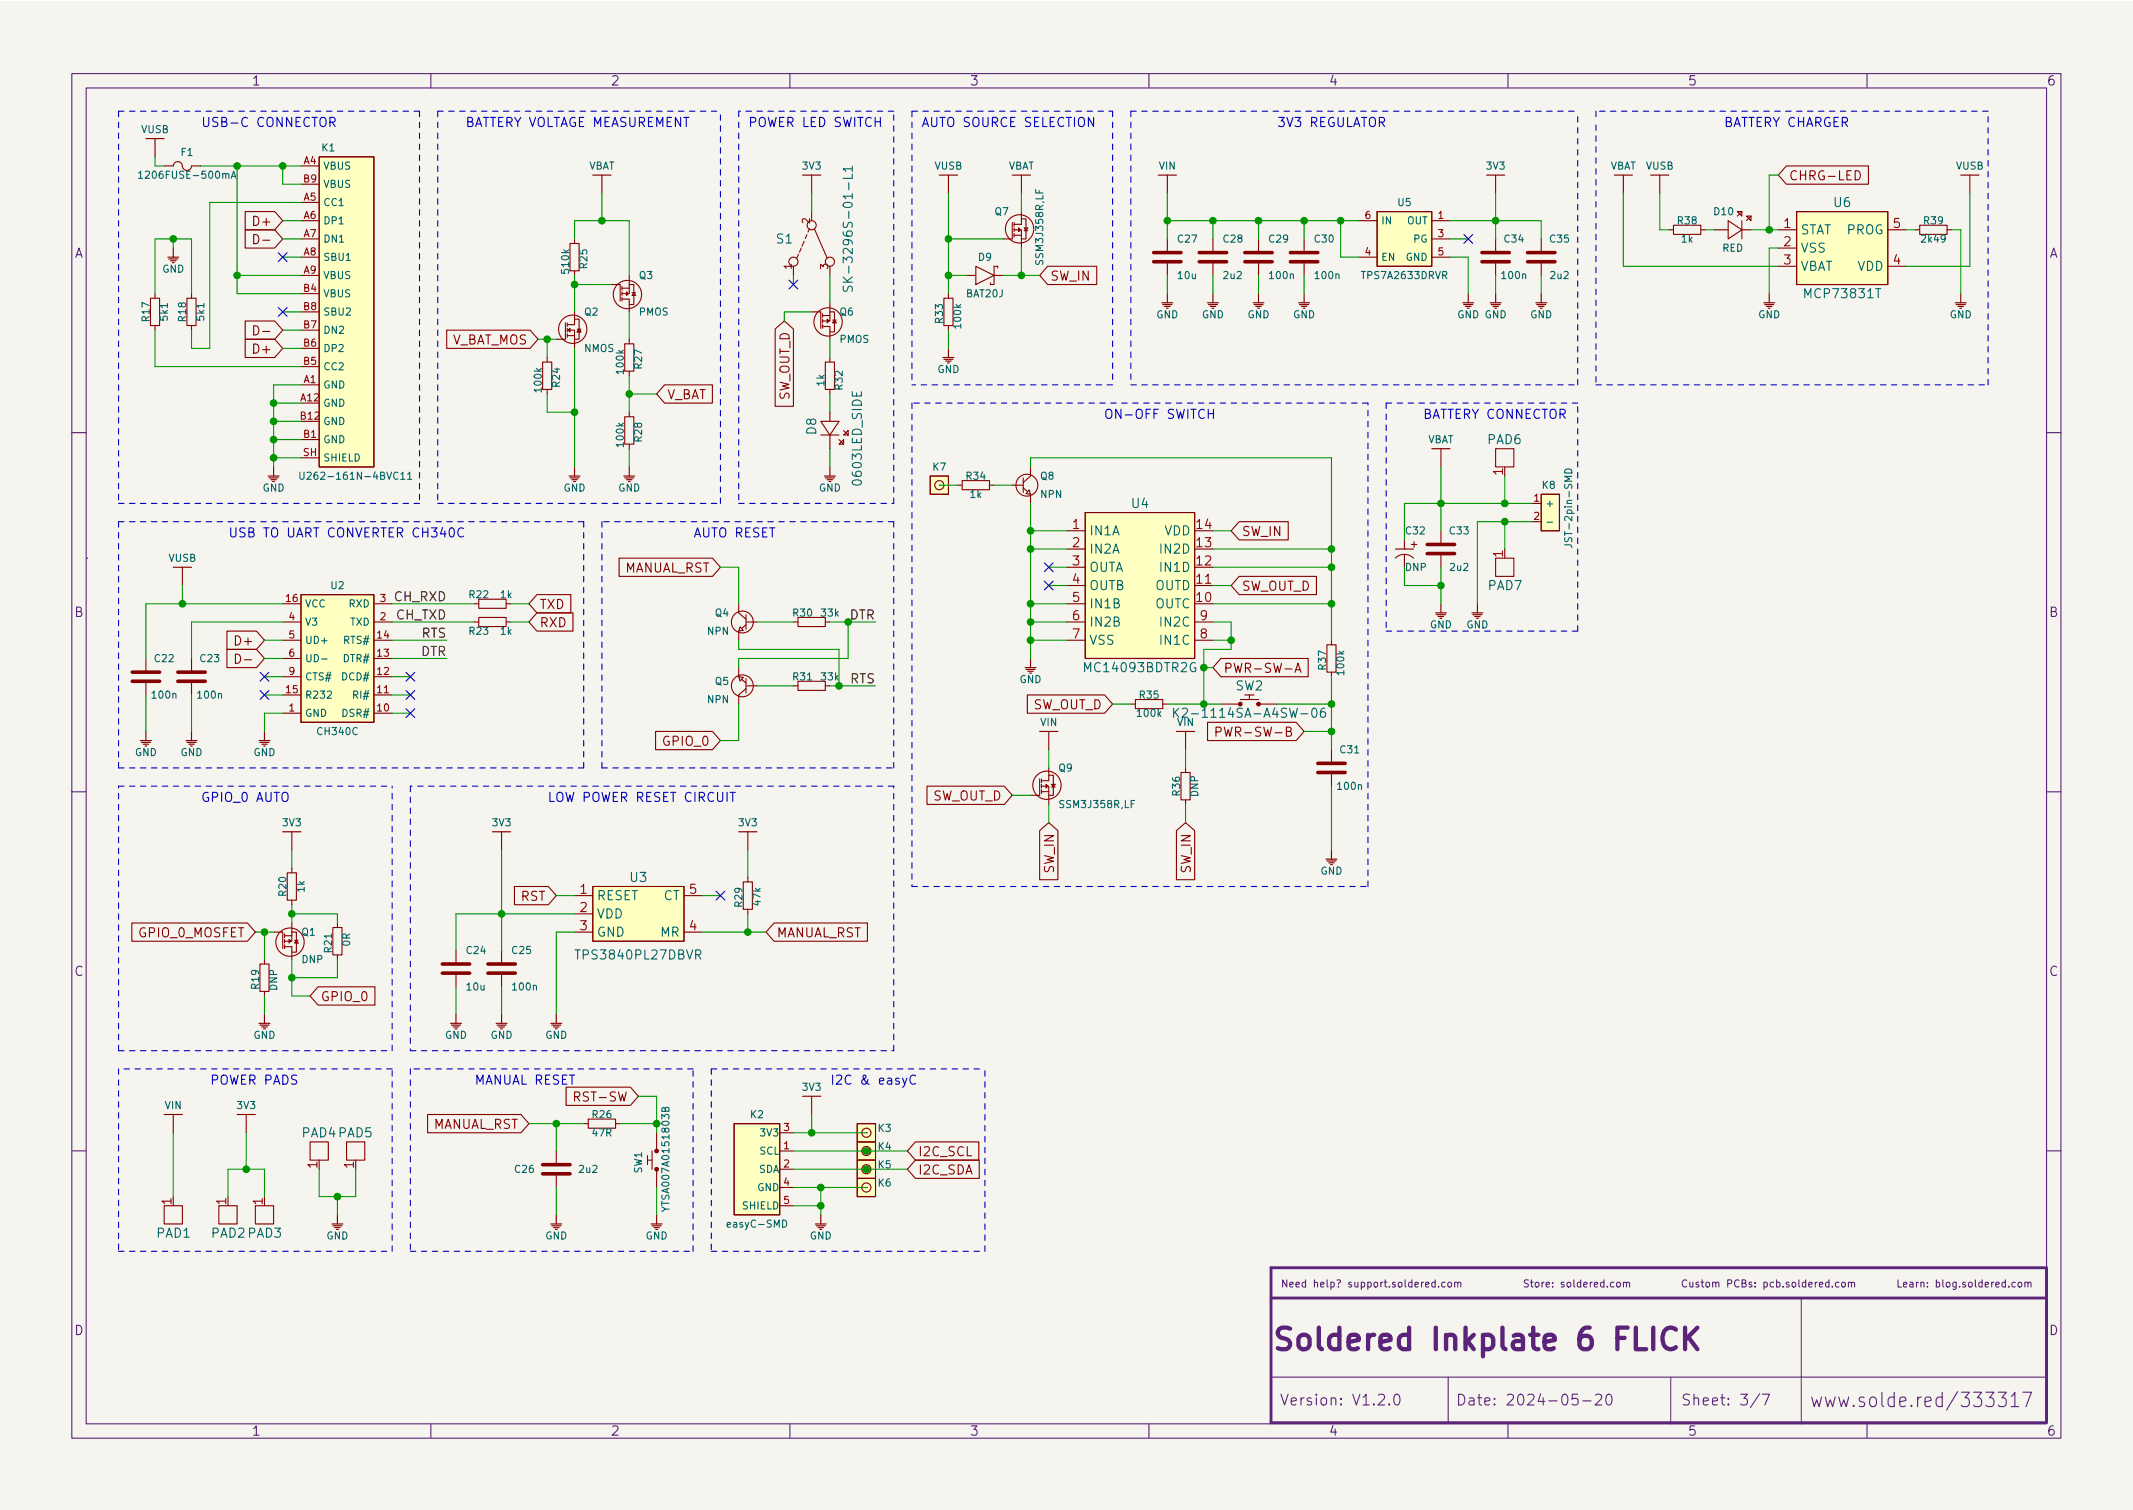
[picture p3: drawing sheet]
<svg xmlns="http://www.w3.org/2000/svg" width="297mm" height="210mm" viewBox="0 0 297 210" stroke-linecap="round" stroke-linejoin="round" font-family="sans-serif">
<path d="M0 .2h297v210.1h-297z" fill="#f5f4ef" stroke="#f5f4ef" stroke-width=".14"/>
<g fill="none" stroke="#5b2379" stroke-width=".15">
<path d="M10 10.2h277v190.1h-277zM12 12.2h273v186.1h-273zM60 10.2v2M110 10.2v2M160 10.2v2M210 10.2v2M260 10.2v2M10 60.2h2M285 60.2h2M10 110.2h2M285 110.2h2M10 160.2h2"/>
<path d="M199.9 178.6l-.3-.1-.2 .2 .1 .5h.4M199.9 178.2v1M200.3 179.1v.1M201.2 178.6l-.2-.1-.2 .2 .1 .5h.3M201.7 178.6l.3-.1 .1 .2v.3l-.1 .2h-.3l-.1-.2zM202.6 178.6l.1-.1 .3 .1v.6M202.6 178.5v.7M203 178.7l.1-.2 .3 .1v.6M225.2 178.6l.1-.1 .3 .1v.4v.2h-.3l-.1-.1zM226.1 178.6l.1-.1 .3 .1v.6M226.1 178.5v.7M226.5 178.7l.1-.2 .3 .1v.6"/>
<path d="M234.9 178.3a.47 .47 0 0 0-.7 .3 .47 .47 0 0 0 .5 .6l.2-.1M235.3 178.5l.1 .7h.2l.1-.1M235.7 178.5v.7M236.6 178.6l-.3-.1-.1 .2v.1l.4 .1v.3h-.4M236.9 178.5h.4M237 178.2v.9l.3 .1M237.6 178.6l.3-.1 .2 .2v.3l-.2 .2h-.3v-.2zM238.5 178.6l.1-.1 .3 .1v.6M238.5 178.5v.7M238.9 178.7l.2-.2 .2 .1 .1 .6M240.6 178.7h.5l.1-.2-.1-.2-.5-.1v1M242.2 178.3a.47 .47 0 0 0-.7 .3 .47 .47 0 0 0 .5 .6l.2-.1"/>
<path d="M242.6 178.7l.4-.1 .1-.1v-.2l-.5-.1v1h.4l.1-.1 .1-.2-.3-.2M243.9 178.6l-.2-.1-.1 .2v.1l.3 .1v.3h-.3M244.4 179.1v.1M244.4 178.6v.1M245.6 178.6l.3-.1 .2 .2-.1 .5h-.4M245.6 178.5v1M247 178.6l-.3-.1-.2 .2 .1 .5h.4M247.4 178.6l.3-.1 .2 .2-.1 .5h-.4M247.4 178.2v1M248.3 179.1v.1M249.1 178.6l-.2-.1-.2 .2 .1 .1 .3 .1v.3h-.4M249.6 178.6l.3-.1 .2 .2v.3l-.2 .2h-.3v-.2z"/>
<path d="M250.5 178.2v.9l.1 .1M251.5 178.6l-.3-.1-.2 .2 .1 .5h.4M251.5 178.2v1M251.9 178.9l.5-.1-.1-.2-.3-.1-.1 .2v.5h.4M252.8 178.5v.7M253.1 178.5l-.3 .2M253.4 178.9l.4-.1v-.2l-.3-.1-.1 .2v.5h.4M254.7 178.6l-.3-.1-.2 .2 .1 .5h.4M254.7 178.2v1M255.2 179.1v.1M256.1 178.6l-.3-.1-.2 .2 .1 .5h.4M256.5 178.6l.1-.1 .3 .1 .1 .4-.1 .2h-.3l-.1-.1z"/>
<path d="M257.4 178.6l.2-.1 .2 .1v.6M257.4 178.5v.7M257.8 178.7l.2-.2 .2 .1 .1 .6M280.6 178.6l-.2-.1-.2 .2 .1 .5h.3M281.1 178.6l.1-.1 .3 .1 .1 .4-.1 .2h-.3l-.1-.1zM282 178.6l.1-.1 .3 .1v.6M282 178.5v.7M282.4 178.7l.2-.2 .2 .1v.6M285 160.2h2M60 198.3v2M110 198.3v2M160 198.3v2"/>
<path d="M177 191.8h108M193.5 195.5v.1h-.1l.1-.1v.1M194.3 194.2a.36 .36 0 0 1 .6 .2 .77 .77 0 0 1-.4 1.2 1 1 0 0 1-.2-1.4zM201.7 191.8v6.5M210 198.3v2M219.7 194.1h-.7l-.1 .7 .2-.1 .5 .1 .2 .2-.1 .5-.2 .1h-.4l-.2-.1M220.4 195.1h1.2M222.2 194.3l.2-.2 .5 .1a.41 .41 0 0 1 .1 .6l-.9 .8h1M223.8 194.2a.36 .36 0 0 1 .6 .2 .77 .77 0 0 1-.4 1.2 1 1 0 0 1-.2-1.4zM232.7 191.8v6.5M245.1 194.1l-1.3 1.9M245.4 194.1h1l-.6 1.5"/>
<path d="M250.8 180.7v17.6M260 198.3v2M270.5 194.6l-.5-.1-.4 .4v.6l.2 .3 .2 .1 .5-.1M270.5 193.9v2M272.6 193.8l-1.5 2.5M281.7 193.9h1.2l-.8 2"/>
</g>
<path d="M230.2 184.9v3M233.4 185.2a1.04 1.04 0 0 0-1.7 .4 1.59 1.59 0 0 0 .8 2.3h.3l.6-.3M234.7 184.9v3M235.1 186.2l1.3 1.7M236.4 184.9l-1.7 1.7" fill="none" stroke="#5b2379" stroke-width=".6"/>
<path d="M284.8 176.5h-107.8v21.6h107.9M285 176.5v21.6M177 180.7h108" fill="none" stroke="#5b2379" stroke-width=".4"/>
<g fill="none" stroke="#840000" stroke-width=".15">
<path d="M21.6 19.3v2.5M22.9 23.1h1.2a.67 .67 0 0 1 .8-.6 .67 .67 0 0 1 .5 .8 .64 .64 0 0 0 .7 .4 .64 .64 0 0 0 .6-.6h1.2M34.1 32h4.2l1.1 1.3-1.1 1.2h-4.2zM34.1 29.5h4.2l1.1 1.2-1.1 1.3h-4.2zM35.3 32.7a.64 .64 0 0 1 .8 .6 .64 .64 0 0 1-.8 .6zM36.6 33.4h1M41.9 23.1h2.5M41.9 28.2h2.5M41.9 30.7h2.5M41.9 33.3h2.5M41.9 35.8h2.5M41.9 38.3h2.5"/>
<path d="M41.9 25.6h2.5M44.4 21.8h7.7v43.2h-7.7zM79.4 33.9h1.2v3.8h-1.2zM80 33.3v.6M80 37.7v.6M83.8 24.4v2.5M85.1 39.6h1.3v2.3M86.6 39.9v.5M87.6 39.6h.7v2.8h-.7M87.6 38.3v1.8M110.5 37.1v1.2M111.2 35.4l-.3 .6"/>
<path d="M111.6 34.5l-.3 .6M112 33.6l-.3 .7M112.4 32.7l-.3 .5M112.7 31.8l-.2 .5M113 24.4v2.5M113 29.5v1.2M113.4 31.9l1.8 4M115.6 37.1v1.2M132.1 24.4v2.5M134.6 38.3h1.3M135.9 37.1l2.5 1.2-2.5 1.3zM138.4 38.3h1.3"/>
<path d="M138.9 37.3v-.2h-.5v2.5h-.5v-.2M141 31v2.3h-1.3M141.2 32h1v.8M141.2 31v.5M141.2 31.7v.6M141.2 32.5v.5M141.2 32.8h1M141.9 31.7l.2 .3-.2 .3zM142.2 30.5h.7v2.8h-.7M142.2 24.4v2.5M142.2 29.5v1.7h-1M142.2 32.8v1.7"/>
<path d="M142.6 31.7h.5l-.2 .4zM142.6 32.1h.5M145.9 37.1h6.8v2.5h-6.8l-1.1-1.3zM162.6 24.4v2.5M162.6 33.3v1.9M162.6 36.4v1.9M168.9 33.3v1.9M168.9 36.4v1.9M175.3 33.3v1.9M175.3 36.4v1.9M181.6 33.3v1.9M181.6 36.4v1.9"/>
<path d="M189.2 30.7h2.6M189.2 35.8h2.6M191.8 29.5h7.6v7.6h-7.6zM199.4 30.7h2.5M199.4 33.3h2.5M199.4 35.8h2.5M208.3 24.4v2.5M208.3 33.3v1.9M208.3 36.4v1.9M214.6 33.3v1.9M214.6 36.4v1.9M226.1 24.4v2.5"/>
<path d="M231.1 24.4v2.5M232.4 32h.6M233 31.4h3.9v1.2h-3.9zM236.9 32h.6M238.8 32h1.9M240.7 30.7l1.9 1.3-1.9 1.3zM241.9 29.5h.7v.6zM242.6 32h1.2M242.6 29.5l-.7 .6M242.6 30.7v2.6M243.2 30.1h.6v.6zM243.8 30.1l-.6 .6"/>
<path d="M247.6 32h2.6M247.6 34.5h2.6M247.6 37.1h2.6M248.8 23.1h11.4v2.5h-11.4l-1.2-1.2zM250.2 29.5h12.7v10.1h-12.7zM258.3 23.8a.64 .64 0 0 1 .8 .6 .64 .64 0 0 1-.8 .6zM262.9 32h2.5M262.9 37.1h2.5M266.7 32h.6M267.3 31.4h3.8v1.2h-3.8zM271.2 32h.6M274.3 24.4v2.5"/>
<path d="M21 41.5h1.2v3.8h-1.2zM21.6 40.9v.6M21.6 45.3v.7M26 41.5h1.3v3.8h-1.3zM26.7 40.9v.6M26.7 45.3v.7M34.1 47.2h4.2l1.1 1.3-1.1 1.3h-4.2zM34.1 44.7h4.2l1.1 1.3-1.1 1.2h-4.2zM35.3 45.4a.64 .64 0 0 1 .8 .6 .64 .64 0 0 1-.8 .6zM36.6 46.1h1M41.9 53.6h2.5M41.9 56.1h2.5"/>
<path d="M41.9 58.7h2.5M41.9 40.9h2.5M41.9 51h2.5M41.9 48.5h2.5M41.9 46h2.5M41.9 43.4h2.5M62.2 46h11.6l1.1 1.2-1.1 1.3h-11.6zM75.6 50.4h1.2v3.8h-1.2zM76.2 49.8v.6M76.2 54.2v.7M78.7 45v2.2h-1.2M79 46h1v.7"/>
<path d="M79 45v.5M79 45.7v.5M79 46.5v.5M79 46.7h1M79.1 46l.3-.3v.5zM80 44.4h.6v2.8h-.6M80 43.4v1.8h-1M80 46.7v1.8M80.4 45.8h.5M86.6 41.7h1v1.7M86.6 40.6v.5M86.6 41.4v.5"/>
<path d="M86.6 40.1h1M87 47.9h1.3v3.8h-1.3zM87 58h1.3v3.8h-1.3zM87.2 40.6l.3 .3-.3 .2zM87.6 40.1v.8h-1M87.6 47.2v.7M87.6 51.7v.6M87.6 57.4v.6M88 40.8h.5M88.3 40.8l.2 .3h-.5zM92.6 53.6h6.6v2.5h-6.6l-1.2-1.2zM107.9 45.8l1.3-1.1 1.3 1.1v10.8h-2.6z"/>
<path d="M113 43.4h1.3v2.3M114.3 58.7h2.5l-1.2 1.9zM114.6 45.5h1v1.7M114.6 43.7v.5M114.6 44.4v.6M114.6 45.2v.5M114.6 43.9h1M114.9 50.4h1.3v3.8h-1.3zM115.2 44.4l.2 .3-.2 .3zM115.6 43.9v.8h-1M115.6 43.4h.6v2.8h-.6M115.6 42.2v1.7"/>
<path d="M115.6 49.8v.6M115.6 54.2v.7M115.6 57.4v1.3M116 44.6h.5M116.2 44.6l.3 .4h-.5zM117.5 59.9l.6 .7M118.1 59.9v.7h-.6zM131.4 41.5h1.3v3.8h-1.3zM132.1 40.9v.6M132.1 45.3v.7M25.4 79v2.5M41.9 61.2h2.5"/>
<path d="M41.9 63.7h2.5M86.2 77.7h13l1.1 1.3-1.1 1.3h-13zM87.6 61.8v.7M114.3 60.6h2.5M115.6 60.6v1.9M116.8 61.8l.7-.6v.6zM116.8 61.2l.7 .6M129.5 66.3h2.6v2.5h-2.6zM130.8 67.6h.1M133.3 67.6h.7M134 66.9h3.8v1.3h-3.8zM137.8 67.6h.6"/>
<path d="M141 67.6h1.4M142.5 67.9l.6 .6M142.5 66.5v2.1M143.3 68.2l.2 .6-.6-.1zM143.5 65v1.3l-1 .9M143.5 68.8v1.3M148.6 73.9h2.5M148.6 76.4h2.5M148.6 79h2.5M151.1 71.4h15.3v20.3h-15.3zM172.6 72.6h6.8v2.6h-6.8l-1.2-1.3zM194.3 77.7a1.8 1.8 0 0 1 2.5 0"/>
<path d="M194.3 76.4h2.5M195.6 75.2v1.2M195.6 77.2v1.8M200.7 62.5v2.5M200.7 73.9v1.9M200.7 77.1v1.9M208.3 62.5h2.5v2.5h-2.5zM208.3 77.7h2.5v2.6h-2.5zM213.4 70.1h1.2M214.6 68.8h2.6v5.1h-2.6zM20.3 91.7v1.9M20.3 94.9v1.9"/>
<path d="M26.7 91.7v1.9M26.7 94.9v1.9M31.6 87.9h4.1l1.1 1.2-1.1 1.3h-4.1zM31.6 90.4h4.1l1.1 1.3-1.1 1.3h-4.1zM32.8 91.1a.64 .64 0 0 1 .7 .6 .64 .64 0 0 1-.7 .7zM34.1 91.9h.9M39.4 86.6h2.5M39.4 84.1h2.5M39.4 89.1h2.5M39.4 99.3h2.5M39.4 96.8h2.5M39.4 94.2h2.5"/>
<path d="M39.4 91.7h2.5M41.9 82.8h10.2v17.8h-10.2zM52.1 86.6h2.5M52.1 84.1h2.5M52.1 89.1h2.5M52.1 99.3h2.5M52.1 96.8h2.5M52.1 94.2h2.5M52.1 91.7h2.5M66 86.6h.7M66 84.1h.7M66.7 83.4h3.8v1.3h-3.8z"/>
<path d="M66.7 86h3.8v1.2h-3.8zM70.5 86.6h.6M70.5 84.1h.6M74.8 85.3h5v2.6h-5l-1.1-1.3zM74.8 82.8h4.7v2.5h-4.7l-1.1-1.2zM102.9 94.2l.6 .1-.4 .5zM102.9 84.1v1.2l1 .9M102.9 87.9v1.2M102.9 93v1.2M103.1 87.3l.4 .5-.6 .1zM103.3 94.6l.6 .5M103.9 95.9l-1 .9v1.2"/>
<path d="M103.9 85.6v2M103.9 94.5v2M103.9 87l-.6 .5M104 95.5h1.4M104 86.6h1.4M110.5 95.5h.6M110.5 86.6h.6M111.1 86h3.8v1.2h-3.8zM111.1 94.9h3.8v1.2h-3.8zM114.9 95.5h.7M114.9 86.6h.7M143.1 96.8h10.7l1.1 1.2-1.1 1.3h-10.7z"/>
<path d="M148.6 86.6h2.5M148.6 81.5h2.5M148.6 84.1h2.5M148.6 89.1h2.5M157.5 98h.6M158.1 97.4h3.8v1.3h-3.8zM161.9 98h.7M166.4 86.6h2.5M166.4 81.5h2.5M166.4 89.1h2.5M170 91.7h12.2v2.5h-12.2l-1.1-1.2zM172.6 80.3h10.7v2.5h-10.7l-1.2-1.3z"/>
<path d="M172.7 97.4h2.6M174 96.8v.6M180.3 93.6l.5-1.2 .4 1.2M180.5 93.3h.6M184.8 89.8h1.3v3.8h-1.3zM185.4 89.1v.7M185.4 93.6v.6M40.6 115.8v2.6M69.8 115.8v2.6M91.3 101.8h7.9l1.1 1.3-1.1 1.3h-7.9zM104.1 115.8v2.6M129.1 109.5h10.8l1.1 1.2-1.1 1.3h-10.8z"/>
<path d="M144.8 115.7l1.2-1.2 1.3 1.2v6.8h-2.5zM144.8 108.5v2.2h-1.3M145 109.5h1v.7M145 108.5v.5M145 109.2v.5M145 110v.5M145 110.2h1M145.7 109.2l.2 .3-.2 .2zM146 107.9h.7v2.8h-.7M146 101.8v2.6M146 106.9v1.8h-1M146 110.2v1.8"/>
<path d="M146.4 109.2h.5l-.2 .4zM146.4 109.6h.5M163.8 115.7l1.3-1.2 1.3 1.2v6.8h-2.6zM164.5 107.6h1.2v3.8h-1.2zM165.1 101.8v2.6M165.1 106.9v.7M165.1 111.4v.6M168.2 100.6h12.3l1.1 1.2-1.1 1.3h-12.3zM169.3 101.9l.6-.1 .2-.1-.1-.3-.2-.2h-.5v1.3M185.4 104.4v1.9M185.4 107.6v1.9M18.4 128.5h16l1.2 1.3-1.2 1.3h-16z"/>
<path d="M36.2 134.2h1.3v3.8h-1.3zM36.8 133.6v.6M36.8 138v.7M38.1 129.8h1.3v2.3M39.6 131.8h1v1.8M39.6 130v.6M39.6 130.8v.5M39.6 131.6v.5M39.6 130.3h1M40 121.5h1.3v3.8h-1.3zM40.3 130.8l.2 .3-.2 .2zM40.6 130.3v.8h-1"/>
<path d="M40.6 129.8h.7v2.8h-.7M40.6 120.9v.6M40.6 125.3v.7M40.6 128.5v1.8M41 130.9h.5M41.3 130.9l.2 .4h-.5zM44.3 137.4h7.9v2.5h-7.9l-1.1-1.2zM46.4 129.2h1.2v3.8h-1.2zM47 128.5v.6M47 133v.6M63.5 132.3v1.9M63.5 135.5v1.9"/>
<path d="M69.8 132.3v1.9M69.8 135.5v1.9M71.6 123.4h4.8l1.1 1.3-1.1 1.3h-4.8zM80 129.8h2.5M80 124.7h2.5M80 127.2h2.5M82.5 123.4h12.7v7.7h-12.7zM95.2 129.8h2.6M95.2 124.7h2.6M103.5 122.8h1.3v3.8h-1.3zM104.1 122.2v.6M104.1 126.6v.6"/>
<path d="M107.8 128.5h13v2.6h-13l-1.1-1.3zM24.1 155.2v2.5M34.3 155.2v2.5M43.2 159h2.5v2.5h-2.5zM48.3 159h2.5v2.5h-2.5zM59.5 155.2h13l1.2 1.3-1.2 1.2h-13zM78.8 151.4h9l1.1 1.2-1.1 1.3h-9zM80 152.7l.6-.1 .1-.1v-.3l-.2-.2h-.5v1.3M81.3 156.5h.6M81.9 155.8h3.8v1.3h-3.8zM85.7 156.5h.7M91.4 157.7v2.6"/>
<path d="M102.2 156.5h6.4v12.7h-6.4zM108.6 157.7h1.9M113 152.6v2.6M119.4 159h2.5v2.5h-2.5zM119.4 156.5h2.5v2.5h-2.5zM120.6 157.7h.1M127.5 159h8.8v2.5h-8.8l-1.1-1.2zM22.9 167.9h2.5v2.5h-2.5zM30.5 167.9h2.5v2.5h-2.5zM35.6 167.9h2.5v2.5h-2.5zM77.5 160.3v1.9M77.5 163.4v1.9"/>
<path d="M90.2 161.5h.6M90.2 160.9v1.3M90.8 160.3v2.5M91.4 162.8v2.5M108.6 160.3h1.9M108.6 162.8h1.9M108.6 165.3h1.9M108.6 167.9h1.9M119.4 164.1h2.5v2.5h-2.5zM119.4 161.5h2.5v2.6h-2.5zM120.6 165.3h.1M120.6 160.3h.1"/>
<path d="M120.6 162.8h.1M127.5 161.5h8.9v2.6h-8.9l-1.1-1.3z"/>
<circle cx="110.5" cy="36.4" r=".63"/>
<circle cx="113" cy="31.4" r=".63"/>
<circle cx="115.6" cy="36.4" r=".63"/>
<circle cx="142" cy="31.9" r="1.97"/>
<circle cx="79.8" cy="45.8" r="1.97"/>
<circle cx="87.4" cy="41" r="1.97"/>
<circle cx="115.3" cy="44.8" r="1.97"/>
<circle cx="130.8" cy="67.6" r=".63"/>
<circle cx="143" cy="67.6" r="1.52"/>
<circle cx="103.4" cy="86.6" r="1.52"/>
<circle cx="103.4" cy="95.5" r="1.52"/>
<circle cx="145.8" cy="109.3" r="1.97"/>
<circle cx="40.4" cy="131.2" r="1.97"/>
<circle cx="120.6" cy="157.7" r=".63"/>
<circle cx="120.6" cy="165.3" r=".63"/>
<circle cx="120.6" cy="160.3" r=".63"/>
<circle cx="120.6" cy="162.8" r=".63"/>
</g>
<g fill="none" stroke="#840000" stroke-width=".16">
<path d="M20.3 19.3h2.6M23.4 35.8h1.5M23.5 36.1h1.3M23.7 36.3h.8M24.1 34.5v1.3M82.5 24.4h2.6M111.8 24.4h2.5M130.8 24.4h2.5M141 24.4h2.5M161.3 24.4h2.5M207 24.4h2.5M224.8 24.4h2.5"/>
<path d="M229.9 24.4h2.5M273 24.4h2.6M131.3 49.8h1.5M131.4 50h1.3M131.7 50.3h.8M132.1 48.5v1.3M161.8 42.2h1.5M161.9 42.4h1.3M162.2 42.7h.7M162.6 40.9v1.3M168.1 42.2h1.6M168.3 42.4h1.2"/>
<path d="M168.5 42.7h.8M168.9 40.9v1.3M174.5 42.2h1.5M174.6 42.4h1.3M174.9 42.7h.7M175.3 40.9v1.3M180.8 42.2h1.6M181 42.4h1.2M181.2 42.7h.8M181.6 40.9v1.3M203.7 42.2h1.5M203.8 42.4h1.3"/>
<path d="M204.1 42.7h.8M204.5 40.9v1.3M207.5 42.2h1.5M207.6 42.4h1.3M207.9 42.7h.8M208.3 40.9v1.3M213.9 42.2h1.5M214 42.4h1.3M214.2 42.7h.8M214.6 40.9v1.3M245.6 42.2h1.5M245.7 42.4h1.3"/>
<path d="M246 42.7h.8M246.4 40.9v1.3M272.3 42.2h1.5M272.4 42.4h1.3M272.7 42.7h.7M273 40.9v1.3M24.1 79h2.6M37.3 66.3h1.6M37.5 66.5h1.2M37.7 66.8h.8M38.1 65v1.3M79.2 66.3h1.6"/>
<path d="M79.4 66.5h1.2M79.6 66.8h.8M80 65v1.3M86.9 66.3h1.5M87 66.5h1.3M87.2 66.8h.8M87.6 65v1.3M114.8 66.3h1.5M114.9 66.5h1.3M115.2 66.8h.8M115.6 65v1.3M199.4 62.5h2.5"/>
<path d="M142.7 93h1.6M142.9 93.2h1.2M143.1 93.5h.8M143.5 91.7v1.3M199.9 85.3h1.5M200 85.6h1.3M200.3 85.8h.7M200.7 84.1v1.2M205 85.3h1.5M205.1 85.6h1.3M205.4 85.8h.7M205.7 84.1v1.2"/>
<path d="M19.6 103.1h1.5M19.7 103.4h1.3M19.9 103.6h.8M20.3 101.8v1.3M25.9 103.1h1.5M26 103.4h1.3M26.3 103.6h.8M26.7 101.8v1.3M36.1 103.1h1.5M36.2 103.4h1.3M36.4 103.6h.8M36.8 101.8v1.3"/>
<path d="M39.4 115.8h2.5M68.6 115.8h2.5M102.9 115.8h2.5M144.8 101.8h2.5M163.8 101.8h2.6M184.7 119.6h1.5M184.8 119.9h1.3M185.4 118.4v1.2M185 120.1h.8M22.9 155.2h2.5M33 155.2h2.6M36.1 142.5h1.5"/>
<path d="M36.2 142.7h1.3M36.4 143h.8M36.8 141.2v1.3M62.7 142.5h1.6M62.9 142.7h1.2M63.1 143h.8M63.5 141.2v1.3M69.1 142.5h1.5M69.2 142.7h1.3M69.5 143h.7M69.8 141.2v1.3M76.7 142.5h1.5"/>
<path d="M76.8 142.7h1.3M77.1 143h.8M77.5 141.2v1.3M111.8 152.6h2.5M46.2 170.4h1.6M46.4 170.7h1.2M46.6 170.9h.8M47 169.2v1.2M76.7 170.4h1.5M76.8 170.7h1.3M77.1 170.9h.8M77.5 169.2v1.2"/>
<path d="M90.7 170.4h1.5M90.8 170.7h1.3M91.1 170.9h.7M91.4 169.2v1.2M113.5 170.4h1.6M113.7 170.7h1.2M113.9 170.9h.8M114.3 169.2v1.2"/>
</g>
<g fill="none" stroke="#840000" stroke-width=".5">
<path d="M160.7 36.4h3.8M160.7 35.2h3.8M167 36.4h3.8M167 35.2h3.8M173.4 36.4h3.8M173.4 35.2h3.8M179.7 36.4h3.8M179.7 35.2h3.8M206.4 36.4h3.8M206.4 35.2h3.8M212.7 36.4h3.8M212.7 35.2h3.8"/>
<path d="M198.8 77.1h3.8M198.8 75.8h3.8M18.4 94.9h3.8M18.4 93.6h3.8M24.8 94.9h3.8M24.8 93.6h3.8M183.5 107.6h3.8M183.5 106.3h3.8M61.6 135.5h3.8M61.6 134.2h3.8M67.9 135.5h3.9M67.9 134.2h3.9"/>
<path d="M75.6 163.4h3.8M75.6 162.2h3.8"/>
</g>
<g fill="#ffffc2" stroke="#ffffc2" stroke-width=".14">
<path d="M44.4 21.8h7.7v43.2h-7.7z"/>
<path d="M119.4 164.1h2.5v2.5h-2.5z"/>
<path d="M119.4 159h2.5v2.5h-2.5z"/>
<path d="M119.4 156.5h2.5v2.5h-2.5z"/>
<path d="M119.4 161.5h2.5v2.6h-2.5z"/>
<path d="M129.5 66.3h2.6v2.5h-2.6z"/>
<path d="M82.5 123.4h12.7v7.7h-12.7z"/>
<path d="M102.2 156.5h6.4v12.7h-6.4z"/>
<path d="M151.1 71.4h15.3v20.3h-15.3z"/>
<path d="M214.6 68.8h2.6v5.1h-2.6z"/>
<path d="M250.2 29.5h12.7v10.1h-12.7z"/>
<path d="M41.9 82.8h10.2v17.8h-10.2z"/>
<path d="M191.8 29.5h7.6v7.6h-7.6z"/>
</g>
<g fill="none" stroke="#006464" stroke-width=".15">
<path d="M19.3 24.1l.3-.3v1M19.3 24.8h.6M32.2 24.8l.3-1 .4 1M32.3 24.5h.5M117.4 39.3h1.3M117.4 38.6l.7 .7M117.5 39.8l-.1 .5 .3 .3 .3-.2 .2-.5h.4l.1 .2-.1 .5M118.7 24.2v.6h-1.3M118.7 23.5h-1.3l.4 .4M118.7 38.6l-.7 .5M118.7 23.1v.8M41.8 65.7v.9l.2 .1h.1l.2-.1v-.9"/>
<path d="M42.8 65.8l.3-.1 .2 .3-.6 .7h.6M55.8 66l.3-.3v1M55.8 66.7h.6M56.8 66l.3-.3v1M56.8 66.7h.5M215.5 72.7h.7M217.9 75.9h.7a.32 .32 0 0 1 .3 .3M217.9 65.5a.54 .54 0 0 1 .7-.2 .54 .54 0 0 1 .3 .6h-1zM44.8 91.8h.7M163.4 98.6v1.3M163.6 99.2l.6 .7M164.2 98.6l-.8 .7"/>
<path d="M164.6 98.7l.2-.1h.3l.2 .1 .1 .3-.1 .2-.7 .7h.8M182.8 98.7l.3-.1a.79 .79 0 0 1 0 1.3l-.3-.1-.1-.2v-.5zM184.5 98.6a.5 .5 0 0 0-.6 .6v.4l.1 .2 .4 .1 .1-.1 .1-.5-.1-.1-.4-.1-.2 .2M96.9 132.9h.6l.1-.2-.1-.3-.1-.1h-.5v1.2M97.2 132.9l.4 .6M92.6 154.4l.2-.2h.3l.1 .2v.3h-1l.1-.4 .1-.1 .2 .1v.4M92.2 168l.5 .4-.5 .3M109 169.9a.51 .51 0 0 1 .6 .5 .51 .51 0 0 1-.6 .5z"/>
</g>
<g fill="#840000" stroke="#840000" stroke-width=".15">
<circle cx="91.4" cy="162.8" r=".25"/>
<circle cx="91.4" cy="160.3" r=".25"/>
<circle cx="172.7" cy="98" r=".25"/>
<circle cx="175.3" cy="98" r=".25"/>
</g>
<path d="M80.6 45.8l.3 .4h-.5z" fill="none" stroke="#840000" stroke-width=".2"/>
<path d="M28.3 16.3v1.1l.3 .2h.2l.3-.2v-1.1M152.3 16.3v1.3l-.7-1.3v1.3M168.3 57.6h.7M169 57v1.3M62.7 73.6l.3-.1a.79 .79 0 0 1 0 1.3l-.3-.1-.1-.2-.1-.5zM64.5 73.6a.51 .51 0 0 0-.6 0 .51 .51 0 0 0-.1 .6 .48 .48 0 0 0 .2 .5 .48 .48 0 0 0 .5-.1M101.7 110.3h.7M126.3 150.1l-.4 1.2-.2 .1M127.5 149.8a.51 .51 0 0 0-.6 0 .51 .51 0 0 0-.2 .6 .48 .48 0 0 0 .3 .5 .48 .48 0 0 0 .5-.1" fill="none" stroke="#0000c2" stroke-width=".15"/>
<g fill="none" stroke="#0000c2" stroke-width=".15" stroke-dasharray=".8 .8">
<path d="M16.5 15.5h41.9M16.5 15.5v54.6M58.4 15.5v54.6M61 15.5v54.6M61 15.5h39.3M102.9 15.5v54.6M124.5 15.5h-21.6M127 15.5v38.1M127 15.5h27.9M154.9 15.5v38.1M157.5 15.5h62.2M157.5 15.5v38.1"/>
<path d="M222.2 17.4v36.2M222.2 15.5v1.3M276.9 15.5h-54.7M127 56.1v67.3M154.9 53.6h-27.9M157.5 53.6h62.2M190.5 56.1h-63.5M193 56.1h26.7M193 56.1v31.8M219.7 53.6v-38.1M222.2 53.6h54.7M276.9 53.6v-38.1"/>
<path d="M12.1 77.7h.1M16.5 72.6v34.3M58.4 70.1h-41.9M61 70.1h39.3M81.3 72.6h-64.8M83.8 72.6v34.3M100.3 70.1v-54.6M102.9 70.1h21.6M124.5 72.6h-40.7M124.5 70.1v-54.6M193 87.9h26.7M219.7 87.9v-31.8"/>
<path d="M16.5 109.5h38.1M16.5 106.9h64.8M57.1 109.5v36.8M81.3 106.9v-34.3M83.8 106.9h40.7M124.5 106.9v-34.3M124.5 109.5h-67.4M127 123.4h63.5M190.5 123.4v-67.3M16.5 146.3h38.1M16.5 148.8v25.4M16.5 146.3v-36.8"/>
<path d="M54.6 146.3v-36.8M54.6 148.8h-38.1M57.1 146.3h67.4M57.1 148.8v25.4M96.5 148.8h-39.4M99.1 148.8h38.1M99.1 148.8v25.4M124.5 146.3v-36.8M16.5 174.2h38.1M54.6 174.2v-25.4M57.1 174.2h39.4M96.5 174.2v-25.4"/>
<path d="M99.1 174.2h38.1M137.2 174.2v-25.4"/>
</g>
<g fill="none" stroke="#009600" stroke-width=".15">
<path d="M21.6 21.8v1.3h1.3M24.1 33.3v1.2M27.9 23.1h14M33 38.3h8.9M33 23.1v17.8h8.9M39.4 30.7h2.5M39.4 35.8h2.5M39.4 33.3h2.5M39.4 23.1v2.5h2.5M41.9 28.2h-12.7v20.3h-2.5v-2.5M80 33.3v-2.6h7.6v7.6M80 38.3v5.1"/>
<path d="M80 39.6h5.1M83.8 26.9v3.8M110.5 38.3v1.3M113 26.9v2.6M115.6 38.3v3.9M132.1 38.3h2.5M132.1 33.3h7.6M132.1 26.9v14M139.7 38.3h5.1M142.2 26.9v2.6M142.2 34.5v3.8M162.6 30.7h26.6"/>
<path d="M162.6 26.9v6.4M162.6 38.3v2.6M168.9 30.7v2.6M168.9 38.3v2.6M175.3 30.7v2.6M175.3 38.3v2.6M181.6 30.7v2.6M181.6 38.3v2.6M186.7 30.7v5.1h2.5M201.9 30.7h12.7v2.6M201.9 35.8h2.6v5.1M201.9 33.3h2.6"/>
<path d="M208.3 26.9v6.4M208.3 38.3v2.6M214.6 38.3v2.6M226.1 26.9v10.2h21.5M231.1 26.9v5.1h1.3M237.5 32h1.3M243.8 32h3.8M247.6 24.4h-1.2v7.6M247.6 34.5h-1.2v6.4M265.4 32h1.3M271.8 32h1.2v8.9M274.3 26.9v10.2h-8.9"/>
<path d="M21.6 40.9v-7.6h5.1v7.6M21.6 46v5h20.3M38.1 58.7h3.8M38.1 56.1h3.8M39.4 43.4h2.5M39.4 46h2.5M39.4 48.5h2.5M41.9 53.6h-3.8v11.4M74.9 47.2h2.6M76.2 54.9v2.5h3.8M76.2 47.2v2.6M80 48.5v16.5"/>
<path d="M87.6 43.4v3.8M87.6 52.3v5.1M87.6 54.9h3.8M113 43.4h-3.8v1.3M115.6 47.2v2.6M115.6 54.9v2.5M132.1 46v2.5M38.1 63.7h3.8M38.1 61.2h3.8M87.6 62.5v2.5M100.3 79h2.6v5.1M115.6 62.5v2.5"/>
<path d="M130.8 67.6h2.5M138.4 67.6h2.6M143.5 65v-1.3h41.9v25.4M143.5 76.4h5.1M143.5 70.1v21.6M143.5 73.9h5.1M146 79h2.6M168.9 76.4h16.5M168.9 79h16.5M168.9 73.9h2.5M195.6 79v2.5h5.1M200.7 65v8.9"/>
<path d="M200.7 79v5.1M209.5 66.3v3.8M209.5 72.6v3.8M213.4 70.1h-17.8v5.1M213.4 72.6h-7.7v11.5M20.3 96.8v5M25.4 81.5v2.6M26.7 96.8v5M36.8 89.1h2.6M36.8 96.8h2.6M36.8 94.2h2.6M36.8 91.7h2.6"/>
<path d="M39.4 84.1h-19.1v7.6M39.4 86.6h-12.7v5.1M39.4 99.3h-2.6v2.5M54.6 89.1h7.6M54.6 84.1h11.4M54.6 86.6h11.4M54.6 99.3h2.5M54.6 96.8h2.5M54.6 94.2h2.5M54.6 91.7h7.6M71.1 84.1h2.6M71.1 86.6h2.6"/>
<path d="M102.9 89.1v1.3h13.9v5.1M102.9 98v5.1h-2.6M105.4 86.6h5.1M105.4 95.5h5.1M115.6 86.6h6.3M115.6 95.5h6.3M118.1 86.6v5.1h-15.2v1.3M143.5 89.1h5.1M143.5 84.1h5.1M143.5 86.6h5.1M146 81.5h2.6M154.9 98h2.6"/>
<path d="M167.6 93h1.3M168.9 89.1h2.5M168.9 84.1h16.5M168.9 86.6h2.5v3.8h-3.8v7.6h-5M168.9 81.5h2.5M177.8 98h7.6M185.4 94.2v10.2M40.6 118.4v2.5M69.8 118.4v13.9M104.1 118.4v3.8M141 110.7h2.5M146 104.4v2.5"/>
<path d="M146 112v2.5M165.1 104.4v2.5M165.1 112v2.5M181.6 101.8h3.8M185.4 109.5v8.9M35.6 129.8h2.5M36.8 129.8v3.8M36.8 138.7v2.5M40.6 127.2h6.4v1.3M40.6 126v2.5M40.6 133.6v5.1h2.6M47 133.6v2.5h-6.4"/>
<path d="M63.5 137.4v3.8M69.8 137.4v3.8M77.5 124.7h2.5M80 129.8h-2.5v11.4M80 127.2h-16.5v5.1M97.8 129.8h8.9M97.8 124.7h2.5M104.1 127.2v2.6M24.1 157.7v8.9M34.3 157.7v5.1M73.7 156.5h7.6M77.5 156.5v3.8"/>
<path d="M86.4 156.5h5M88.9 152.6h2.5v5.1M110.5 157.7h10.1M113 155.2v2.5M31.7 166.6v-3.8h5.1v3.8M44.4 162.8v3.8h5.1v-3.8M47 166.6v2.6M77.5 165.3v3.9M91.4 165.3v3.9M110.5 162.8h15.9M110.5 160.3h15.9M110.5 167.9h3.8"/>
<path d="M110.5 165.3h10.1M114.3 165.3v3.9"/>
</g>
<g fill="none" stroke="#000084" stroke-width=".15">
<path d="M38.8 35.2l1.2 1.2M40 35.2l-1.2 1.2M109.9 39l1.2 1.2M111.1 39l-1.2 1.2M203.9 32.7l1.2 1.2M205.1 32.7l-1.2 1.2M38.8 42.8l1.2 1.2M40 42.8l-1.2 1.2M145.4 78.4l1.3 1.2M146.7 78.4l-1.3 1.2M36.2 96.2l1.2 1.2M36.2 93.6l1.2 1.2"/>
<path d="M37.4 96.2l-1.2 1.2M37.4 93.6l-1.2 1.2M56.5 93.6l1.3 1.2M56.5 98.7l1.3 1.2M56.5 96.2l1.3 1.2M57.8 93.6l-1.3 1.2M57.8 98.7l-1.3 1.2M57.8 96.2l-1.3 1.2M145.4 80.9l1.3 1.2M146.7 80.9l-1.3 1.2M99.7 124.1l1.2 1.2M100.9 124.1l-1.2 1.2"/>
</g>
<g fill="#009600" stroke="#009600" stroke-width=".15">
<circle cx="24.1" cy="33.3" r=".46"/>
<circle cx="38.1" cy="61.2" r=".46"/>
<circle cx="38.1" cy="63.7" r=".46"/>
<circle cx="38.1" cy="58.7" r=".46"/>
<circle cx="33" cy="23.1" r=".46"/>
<circle cx="39.4" cy="23.1" r=".46"/>
<circle cx="132.1" cy="33.3" r=".46"/>
<circle cx="132.1" cy="38.3" r=".46"/>
<circle cx="80" cy="57.4" r=".46"/>
<circle cx="33" cy="38.3" r=".46"/>
<circle cx="38.1" cy="56.1" r=".46"/>
<circle cx="76.2" cy="47.2" r=".46"/>
<circle cx="80" cy="39.6" r=".46"/>
<circle cx="87.6" cy="54.9" r=".46"/>
<circle cx="83.8" cy="30.7" r=".46"/>
<circle cx="200.7" cy="70.1" r=".46"/>
<circle cx="209.5" cy="72.6" r=".46"/>
<circle cx="209.5" cy="70.1" r=".46"/>
<circle cx="200.7" cy="81.5" r=".46"/>
<circle cx="185.4" cy="76.4" r=".46"/>
<circle cx="185.4" cy="98" r=".46"/>
<circle cx="185.4" cy="101.8" r=".46"/>
<circle cx="185.4" cy="84.1" r=".46"/>
<circle cx="185.4" cy="79" r=".46"/>
<circle cx="167.6" cy="93" r=".46"/>
<circle cx="167.6" cy="98" r=".46"/>
<circle cx="246.4" cy="32" r=".46"/>
<circle cx="208.3" cy="30.7" r=".46"/>
<circle cx="142.2" cy="38.3" r=".46"/>
<circle cx="181.6" cy="30.7" r=".46"/>
<circle cx="186.7" cy="30.7" r=".46"/>
<circle cx="175.3" cy="30.7" r=".46"/>
<circle cx="162.6" cy="30.7" r=".46"/>
<circle cx="168.9" cy="30.7" r=".46"/>
<circle cx="143.5" cy="84.1" r=".46"/>
<circle cx="143.5" cy="86.6" r=".46"/>
<circle cx="143.5" cy="76.4" r=".46"/>
<circle cx="171.4" cy="89.1" r=".46"/>
<circle cx="143.5" cy="73.9" r=".46"/>
<circle cx="25.4" cy="84.1" r=".46"/>
<circle cx="143.5" cy="89.1" r=".46"/>
<circle cx="116.8" cy="95.5" r=".46"/>
<circle cx="118.1" cy="86.6" r=".46"/>
<circle cx="40.6" cy="127.2" r=".46"/>
<circle cx="69.8" cy="127.2" r=".46"/>
<circle cx="36.8" cy="129.8" r=".46"/>
<circle cx="120.6" cy="162.8" r=".46"/>
<circle cx="113" cy="157.7" r=".46"/>
<circle cx="120.6" cy="160.3" r=".46"/>
<circle cx="114.3" cy="165.3" r=".46"/>
<circle cx="114.3" cy="167.9" r=".46"/>
<circle cx="40.6" cy="136.1" r=".46"/>
<circle cx="34.3" cy="162.8" r=".46"/>
<circle cx="47" cy="166.6" r=".46"/>
<circle cx="77.5" cy="156.5" r=".46"/>
<circle cx="91.4" cy="156.5" r=".46"/>
<circle cx="104.1" cy="129.8" r=".46"/>
</g>
<text font-size="4.2" fill="#5b2379" x="177" y="188">Soldered Inkplate 6 FLICK</text>
<g font-size="2.8" fill="#5b2379">
<text x="252" y="196">www.solde.red/</text>
<text x="272.8" y="196">333317</text>
</g>
<g font-size="2.1" fill="#5b2379">
<text x="178.2" y="195.7">Version: V1.2.0</text>
<text x="202.7" y="195.7">Date: 2024-05-20</text>
<text x="234" y="195.7">Sheet: 3/7</text>
</g>
<g font-size="1.8" fill="#5b2379">
<text x="35" y="11.9">1</text>
<text x="85" y="11.9">2</text>
<text x="135" y="11.9">3</text>
<text x="185" y="11.9">4</text>
<text x="235" y="11.9">5</text>
<text x="285" y="11.9">6</text>
<text x="10.3" y="35.9">A</text>
<text x="285.3" y="35.9">A</text>
<text x="10.3" y="85.9">B</text>
<text x="285.3" y="85.9">B</text>
<text x="10.3" y="135.9">C</text>
<text x="285.3" y="135.9">C</text>
<text x="10.3" y="185.9">D</text>
<text x="285.3" y="185.9">D</text>
<text x="35" y="199.9">1</text>
<text x="85" y="199.9">2</text>
<text x="135" y="199.9">3</text>
<text x="185" y="199.9">4</text>
<text x="235" y="199.9">5</text>
<text x="285" y="199.9">6</text>
</g>
<g font-size="1.8" fill="#0000c2">
<text x="29.5" y="17.7">USB-C CONNECTOR</text>
<text x="64.8" y="17.7">BATTERY VOLTAGE MEASUREMENT</text>
<text x="104.1" y="17.7">POWER LED SWITCH</text>
<text x="128.3" y="17.7">AUTO SOURCE SELECTION</text>
<text x="177.8" y="17.7">3V3 REGULATOR</text>
<text x="240" y="17.7">BATTERY CHARGER</text>
<text x="153.7" y="58.3">ON-OFF SWITCH</text>
<text x="198.1" y="58.3">BATTERY CONNECTOR</text>
<text x="31.7" y="74.8">USB TO UART CONVERTER CH340C</text>
<text x="96.5" y="74.8">AUTO RESET</text>
<text x="27.9" y="111.7">GPIO_0 AUTO</text>
<text x="76.2" y="111.7">LOW POWER RESET CIRCUIT</text>
<text x="29.2" y="151">POWER PADS</text>
<text x="66" y="151">MANUAL RESET</text>
<text x="115.6" y="151">I2C &amp; easyC</text>
</g>
<g font-size="1.8" fill="#840000">
<text x="249.1" y="25.1">CHRG-LED</text>
<text x="35.6" y="31.5">D+</text>
<text x="146.2" y="39.1">SW_IN</text>
<text x="62.7" y="48">V_BAT_MOS</text>
<text x="35.6" y="49.2">D+</text>
<text x="92.9" y="55.6">V_BAT</text>
<text x="109.9" y="56" transform="rotate(-90 109.9 56)">SW_OUT_D</text>
<text x="172.9" y="74.6">SW_IN</text>
<text x="86.7" y="79.7">MANUAL_RST</text>
<text x="172.9" y="82.3">SW_OUT_D</text>
<text x="33.1" y="89.9">D+</text>
<text x="75.1" y="87.3">RXD</text>
<text x="75.1" y="84.8">TXD</text>
<text x="170.3" y="93.7">PWR-SW-A</text>
<text x="143.7" y="98.8">SW_OUT_D</text>
<text x="92.5" y="103.8">GPIO_0</text>
<text x="170.7" y="102.6">PWR-SW-B</text>
<text x="129.7" y="111.5">SW_OUT_D</text>
<text x="72.5" y="125.4">RST</text>
<text x="146.8" y="121.6" transform="rotate(-90 146.8 121.6)">SW_IN</text>
<text x="165.8" y="121.6" transform="rotate(-90 165.8 121.6)">SW_IN</text>
<text x="19.4" y="130.5">GPIO_0_MOSFET</text>
<text x="108.1" y="130.5">MANUAL_RST</text>
<text x="44.6" y="139.4">GPIO_0</text>
<text x="80.5" y="153.4">RST-SW</text>
<text x="60" y="157.2">MANUAL_RST</text>
<text x="127.8" y="161">I2C_SCL</text>
<text x="127.8" y="163.5">I2C_SDA</text>
</g>
<g font-size="1.8" fill="#006464">
<text x="255.4" y="28.8">U6</text>
<text x="108.2" y="33.9">S1</text>
<text x="250.7" y="32.6">STAT</text>
<text x="250.7" y="35.2">VSS</text>
<text x="257.2" y="32.6">PROG</text>
<text x="118.7" y="38.5" transform="rotate(-90 118.7 38.5)">SK-3296S-01-L1</text>
<text x="250.7" y="37.7">VBAT</text>
<text x="251.6" y="41.5">MCP73831T</text>
<text x="258.6" y="37.7">VDD</text>
<text x="113.7" y="60.5" transform="rotate(-90 113.7 60.5)">D8</text>
<text x="207.1" y="61.8">PAD6</text>
<text x="120" y="67.3" transform="rotate(-90 120 67.3)">0603LED_SIDE</text>
<text x="157.6" y="70.7">U4</text>
<text x="151.6" y="74.5">IN1A</text>
<text x="151.6" y="77.1">IN2A</text>
<text x="161.8" y="77.1">IN2D</text>
<text x="162.1" y="74.5">VDD</text>
<text x="151.6" y="79.6">OUTA</text>
<text x="151.6" y="82.2">OUTB</text>
<text x="160.9" y="82.2">OUTD</text>
<text x="161.8" y="79.6">IN1D</text>
<text x="207.2" y="82.2">PAD7</text>
<text x="151.6" y="84.7">IN1B</text>
<text x="151.6" y="87.2">IN2B</text>
<text x="151.6" y="89.8">VSS</text>
<text x="160.9" y="84.7">OUTC</text>
<text x="161.8" y="89.8">IN1C</text>
<text x="161.8" y="87.2">IN2C</text>
<text x="151.3" y="93.6">MC14093BDTR2G</text>
<text x="172.1" y="96.1">SW2</text>
<text x="83.1" y="125.3">RESET</text>
<text x="87.8" y="122.8">U3</text>
<text x="92.4" y="125.3">CT</text>
<text x="83.1" y="127.9">VDD</text>
<text x="83.1" y="130.4">GND</text>
<text x="92" y="130.4">MR</text>
<text x="80.6" y="133.6">TPS3840PL27DBVR</text>
<text x="42" y="158.4">PAD4 PAD5</text>
<text x="21.8" y="172.3">PAD1</text>
<text x="29.4" y="172.3">PAD2 PAD3</text>
</g>
<g font-size="1.8" fill="#a90000">
<text x="248.4" y="31.7">1</text>
<text x="248.4" y="34.3">2</text>
<text x="263.7" y="31.7">5</text>
<text x="248.4" y="36.8">3</text>
<text x="263.7" y="36.8">4</text>
<text x="209.3" y="66.1" transform="rotate(-90 209.3 66.1)">1</text>
<text x="149.4" y="73.7">1</text>
<text x="149.4" y="76.2">2</text>
<text x="166.7" y="76.2">13</text>
<text x="166.7" y="73.7">14</text>
<text x="209.3" y="77.6" transform="rotate(-90 209.3 77.6)">1</text>
<text x="149.4" y="78.7">3</text>
<text x="149.4" y="81.3">4</text>
<text x="149.4" y="83.8">5</text>
<text x="166.7" y="83.8">10</text>
<text x="166.7" y="81.3">11</text>
<text x="166.7" y="78.7">12</text>
<text x="149.4" y="86.4">6</text>
<text x="149.4" y="88.9">7</text>
<text x="167.1" y="88.9">8</text>
<text x="167.1" y="86.4">9</text>
<text x="80.8" y="124.5">1</text>
<text x="96" y="124.5">5</text>
<text x="80.8" y="127">2</text>
<text x="80.8" y="129.5">3</text>
<text x="96" y="129.5">4</text>
<text x="23.9" y="167.7" transform="rotate(-90 23.9 167.7)">1</text>
<text x="31.5" y="167.7" transform="rotate(-90 31.5 167.7)">1</text>
<text x="36.6" y="167.7" transform="rotate(-90 36.6 167.7)">1</text>
<text x="44.2" y="162.7" transform="rotate(-90 44.2 162.7)">1</text>
<text x="49.3" y="162.7" transform="rotate(-90 49.3 162.7)">1</text>
</g>
<g font-size="1.8" fill="#0f0f0f">
<text x="55" y="83.7">CH_RXD</text>
<text x="55.2" y="86.3">CH_TXD</text>
<text x="58.7" y="88.8">RTS</text>
<text x="118.3" y="86.3">DTR</text>
<text x="58.6" y="91.3">DTR</text>
<text x="118.4" y="95.1">RTS</text>
</g>
<text font-size="1.8" fill="#009600" x="165.2" y="99.9">K2-1114SA-A4SW-06</text>
<g font-size="1.4" fill="#006464">
<text x="19.7" y="18.5">VUSB</text>
<text x="25.2" y="21.7">F1</text>
<text x="44.8" y="21.1">K1</text>
<text x="45" y="23.6">VBUS</text>
<text x="81.9" y="23.6">VBAT</text>
<text x="111.8" y="23.6">3V3</text>
<text x="130.1" y="23.6">VUSB</text>
<text x="140.3" y="23.6">VBAT</text>
<text x="161.4" y="23.6">VIN</text>
<text x="207" y="23.6">3V3</text>
<text x="224.2" y="23.6">VBAT</text>
<text x="229.2" y="23.6">VUSB</text>
<text x="272.4" y="23.6">VUSB</text>
<text x="20.1" y="24.9">1206FUSE-500mA</text>
<text x="45" y="28.7">CC1</text>
<text x="45" y="26.1">VBUS</text>
<text x="138.6" y="30">Q7</text>
<text x="194.7" y="28.7">U5</text>
<text x="238.8" y="30">D10</text>
<text x="45" y="31.2">DP1</text>
<text x="45" y="33.8">DN1</text>
<text x="164.1" y="33.8">C27</text>
<text x="170.4" y="33.8">C28</text>
<text x="176.8" y="33.8">C29</text>
<text x="183.1" y="33.8">C30</text>
<text x="192.3" y="31.2">IN</text>
<text x="195.9" y="31.2">OUT</text>
<text x="196.9" y="33.8">PG</text>
<text x="209.5" y="33.8">C34</text>
<text x="215.9" y="33.8">C35</text>
<text x="233.7" y="31.2">R38</text>
<text x="234.2" y="33.8">1k</text>
<text x="239.8" y="35">RED</text>
<text x="267.7" y="33.8">2k49</text>
<text x="268" y="31.2">R39</text>
<text x="22.6" y="38">GND</text>
<text x="45" y="36.3">SBU1</text>
<text x="45" y="38.8">VBUS</text>
<text x="45" y="41.4">VBUS</text>
<text x="79.2" y="38" transform="rotate(-90 79.2 38)">510k</text>
<text x="81.8" y="37.3" transform="rotate(-90 81.8 37.3)">R25</text>
<text x="89" y="38.8">Q3</text>
<text x="134.6" y="41.4">BAT20J</text>
<text x="136.3" y="36.3">D9</text>
<text x="145.3" y="36.6" transform="rotate(-90 145.3 36.6)">SSM3J358R,LF</text>
<text x="164.1" y="38.8">10u</text>
<text x="170.4" y="38.8">2u2</text>
<text x="176.9" y="38.8">100n</text>
<text x="183.2" y="38.8">100n</text>
<text x="189.8" y="38.8">TPS7A2633DRVR</text>
<text x="192.3" y="36.3">EN</text>
<text x="195.8" y="36.3">GND</text>
<text x="209.2" y="38.8">100n</text>
<text x="216" y="38.8">2u2</text>
<text x="20.8" y="44.7" transform="rotate(-90 20.8 44.7)">R17</text>
<text x="23.4" y="44.6" transform="rotate(-90 23.4 44.6)">5k1</text>
<text x="25.9" y="44.7" transform="rotate(-90 25.9 44.7)">R18</text>
<text x="28.4" y="44.6" transform="rotate(-90 28.4 44.6)">5k1</text>
<text x="45" y="46.5">DN2</text>
<text x="45" y="43.9">SBU2</text>
<text x="81.4" y="43.9">Q2</text>
<text x="89" y="43.9">PMOS</text>
<text x="116.9" y="47.7">PMOS</text>
<text x="117" y="43.9">Q6</text>
<text x="131.3" y="45" transform="rotate(-90 131.3 45)">R33</text>
<text x="133.9" y="45.6" transform="rotate(-90 133.9 45.6)">100k</text>
<text x="161" y="44.3">GND</text>
<text x="167.4" y="44.3">GND</text>
<text x="173.7" y="44.3">GND</text>
<text x="180.1" y="44.3">GND</text>
<text x="202.9" y="44.3">GND GND</text>
<text x="213.1" y="44.3">GND</text>
<text x="244.8" y="44.3">GND</text>
<text x="271.5" y="44.3">GND</text>
<text x="45" y="51.5">CC2</text>
<text x="45" y="49">DP2</text>
<text x="78" y="53.8" transform="rotate(-90 78 53.8)">R24</text>
<text x="81.3" y="49">NMOS</text>
<text x="86.9" y="52" transform="rotate(-90 86.9 52)">100k</text>
<text x="89.4" y="51.3" transform="rotate(-90 89.4 51.3)">R27</text>
<text x="114.8" y="53.7" transform="rotate(-90 114.8 53.7)">1k</text>
<text x="130.5" y="51.9">GND</text>
<text x="45" y="54.1">GND</text>
<text x="45" y="56.6">GND</text>
<text x="45" y="59.2">GND</text>
<text x="75.4" y="54.5" transform="rotate(-90 75.4 54.5)">100k</text>
<text x="117.3" y="54.2" transform="rotate(-90 117.3 54.2)">R32</text>
<text x="45" y="61.7">GND</text>
<text x="45" y="64.2">SHIELD</text>
<text x="86.9" y="62.1" transform="rotate(-90 86.9 62.1)">100k</text>
<text x="89.4" y="61.5" transform="rotate(-90 89.4 61.5)">R28</text>
<text x="129.9" y="65.5">K7</text>
<text x="198.8" y="61.7">VBAT</text>
<text x="36.6" y="68.4">GND</text>
<text x="43.1" y="66.8">U262-161N-4BVC11</text>
<text x="78.5" y="68.4">GND</text>
<text x="86.1" y="68.4">GND</text>
<text x="114" y="68.4">GND</text>
<text x="134.6" y="66.8">R34</text>
<text x="135.1" y="69.3">1k</text>
<text x="144.9" y="66.8">Q8</text>
<text x="144.9" y="69.3">NPN</text>
<text x="214.8" y="68.1">K8</text>
<text x="215.1" y="70.6">+</text>
<text x="195.8" y="74.4">C32</text>
<text x="201.9" y="74.4">C33</text>
<text x="218.9" y="75.5" transform="rotate(-90 218.9 75.5)">JST-2pin-SMD</text>
<text x="23.5" y="78.2">VUSB</text>
<text x="46.1" y="82">U2</text>
<text x="65.4" y="83.3">R22</text>
<text x="69.7" y="83.3">1k</text>
<text x="195.7" y="79.5">DNP</text>
<text x="202" y="79.5">2u2</text>
<text x="42.4" y="84.6">VCC</text>
<text x="42.4" y="87.1">V3</text>
<text x="42.4" y="89.6">UD+</text>
<text x="48" y="89.6">RTS#</text>
<text x="48.6" y="84.6">RXD</text>
<text x="48.8" y="87.1">TXD</text>
<text x="65.4" y="88.4">R23</text>
<text x="69.7" y="88.4">1k</text>
<text x="98.5" y="88.4">NPN</text>
<text x="99.6" y="85.8">Q4</text>
<text x="110.5" y="85.8">R30</text>
<text x="114.4" y="85.8">33k</text>
<text x="199.1" y="87.5">GND</text>
<text x="204.2" y="87.5">GND</text>
<text x="21.6" y="92.2">C22</text>
<text x="27.9" y="92.2">C23</text>
<text x="42.4" y="92.2">UD-</text>
<text x="42.4" y="94.7">CTS#</text>
<text x="47.8" y="94.7">DCD#</text>
<text x="47.9" y="92.2">DTR#</text>
<text x="99.6" y="95.4">Q5</text>
<text x="110.5" y="94.7">R31</text>
<text x="114.4" y="94.7">33k</text>
<text x="142" y="95.1">GND</text>
<text x="184.7" y="93.2" transform="rotate(-90 184.7 93.2)">R37</text>
<text x="187.2" y="93.9" transform="rotate(-90 187.2 93.9)">100k</text>
<text x="21.3" y="97.3">100n</text>
<text x="27.6" y="97.3">100n</text>
<text x="42.4" y="99.8">GND</text>
<text x="42.4" y="97.3">R232</text>
<text x="47.8" y="99.8">DSR#</text>
<text x="49.4" y="97.3">RI#</text>
<text x="98.5" y="97.9">NPN</text>
<text x="144.9" y="101.1">VIN</text>
<text x="158.5" y="99.8">100k</text>
<text x="158.7" y="97.3">R35</text>
<text x="163.9" y="101.1">VIN</text>
<text x="18.8" y="105.3">GND</text>
<text x="25.1" y="105.3">GND</text>
<text x="35.3" y="105.3">GND</text>
<text x="44.3" y="102.3">CH340C</text>
<text x="147.5" y="107.4">Q9</text>
<text x="186.7" y="104.9">C31</text>
<text x="147.8" y="112.5">SSM3J358R,LF</text>
<text x="164.3" y="110.7" transform="rotate(-90 164.3 110.7)">R36</text>
<text x="166.9" y="110.9" transform="rotate(-90 166.9 110.9)">DNP</text>
<text x="186.4" y="110">100n</text>
<text x="39.4" y="115">3V3</text>
<text x="68.6" y="115">3V3</text>
<text x="102.9" y="115">3V3</text>
<text x="39.9" y="124.7" transform="rotate(-90 39.9 124.7)">R20</text>
<text x="42.4" y="124.2" transform="rotate(-90 42.4 124.2)">1k</text>
<text x="183.9" y="121.8">GND</text>
<text x="42" y="130.3">Q1</text>
<text x="48.8" y="131.7" transform="rotate(-90 48.8 131.7)">0R</text>
<text x="103.4" y="126.2" transform="rotate(-90 103.4 126.2)">R29</text>
<text x="105.9" y="126" transform="rotate(-90 105.9 126)">47k</text>
<text x="36.1" y="137.7" transform="rotate(-90 36.1 137.7)">R19</text>
<text x="38.6" y="137.9" transform="rotate(-90 38.6 137.9)">DNP</text>
<text x="42" y="134.1">DNP</text>
<text x="46.2" y="132.6" transform="rotate(-90 46.2 132.6)">R21</text>
<text x="65" y="132.8">C24</text>
<text x="65" y="137.9">10u</text>
<text x="71.4" y="132.8">C25</text>
<text x="71.5" y="137.9">100n</text>
<text x="35.3" y="144.6">GND</text>
<text x="62" y="144.6">GND</text>
<text x="68.3" y="144.6">GND</text>
<text x="75.9" y="144.6">GND</text>
<text x="23" y="154.4">VIN</text>
<text x="33.1" y="154.4">3V3</text>
<text x="82.5" y="155.7">R26</text>
<text x="104.5" y="155.7">K2</text>
<text x="111.8" y="151.9">3V3</text>
<text x="82.5" y="158.2">47R</text>
<text x="105.8" y="160.8">SCL</text>
<text x="106.1" y="158.2">3V3</text>
<text x="122.3" y="160.1">K4</text>
<text x="122.3" y="157.6">K3</text>
<text x="71.7" y="163.3">C26</text>
<text x="80.7" y="163.3">2u2</text>
<text x="89.4" y="163.4" transform="rotate(-90 89.4 163.4)">SW1</text>
<text x="105.5" y="165.8">GND</text>
<text x="105.6" y="163.3">SDA</text>
<text x="122.3" y="165.2">K6</text>
<text x="122.3" y="162.7">K5</text>
<text x="45.4" y="172.6">GND</text>
<text x="75.9" y="172.6">GND</text>
<text x="89.9" y="172.6">GND</text>
<text x="93.2" y="168.1" transform="rotate(-90 93.2 168.1)">YTSA007A0151803B</text>
<text x="101.6" y="170.9">easyC-SMD</text>
<text x="103.5" y="168.4">SHIELD</text>
<text x="112.8" y="172.6">GND</text>
</g>
<g font-size="1.4" fill="#a90000">
<text x="42.3" y="22.9">A4</text>
<text x="42.3" y="27.9">A5</text>
<text x="42.3" y="25.4">B9</text>
<text x="42.3" y="30.5">A6</text>
<text x="42.3" y="33">A7</text>
<text x="42.3" y="35.6">A8</text>
<text x="112.8" y="31.1" transform="rotate(-90 112.8 31.1)">2</text>
<text x="190.1" y="35.6">4</text>
<text x="190.1" y="30.5">6</text>
<text x="200.3" y="30.5">1</text>
<text x="200.3" y="33">3</text>
<text x="200.3" y="35.6">5</text>
<text x="42.3" y="38.1">A9</text>
<text x="42.3" y="40.6">B4</text>
<text x="110.2" y="37.5" transform="rotate(-90 110.2 37.5)">1</text>
<text x="115.3" y="37.5" transform="rotate(-90 115.3 37.5)">3</text>
<text x="42.3" y="45.7">B7</text>
<text x="42.3" y="43.2">B8</text>
<text x="42.3" y="53.3">A1</text>
<text x="42.3" y="50.8">B5</text>
<text x="42.3" y="48.3">B6</text>
<text x="41.9" y="55.9">A12</text>
<text x="41.9" y="58.4">B12</text>
<text x="42.2" y="63.5">SH</text>
<text x="42.3" y="61">B1</text>
<text x="213.6" y="69.8">1</text>
<text x="213.6" y="72.4">2</text>
<text x="39.9" y="83.8">16</text>
<text x="53" y="83.8">3</text>
<text x="40.3" y="86.4">4</text>
<text x="40.3" y="88.9">5</text>
<text x="52.6" y="88.9">14</text>
<text x="53" y="86.4">2</text>
<text x="40.3" y="91.4">6</text>
<text x="40.3" y="94">9</text>
<text x="52.6" y="94">12</text>
<text x="52.6" y="91.4">13</text>
<text x="39.9" y="96.5">15</text>
<text x="40.3" y="99.1">1</text>
<text x="52.6" y="99.1">10</text>
<text x="52.6" y="96.5">11</text>
<text x="109.2" y="160">1</text>
<text x="109.2" y="157.5">3</text>
<text x="109.2" y="162.6">2</text>
<text x="109.2" y="165.1">4</text>
<text x="109.2" y="167.6">5</text>
</g>
<text font-size="1.4" fill="#840000" x="197.4" y="76.2" transform="rotate(-90 197.4 76.2)">+</text>
<g font-size="1.4" fill="#5b2379">
<text x="178.3" y="179.3">Need help? support.soldered.com</text>
<text x="212" y="179.3">Store: soldered.com</text>
<text x="264" y="179.3">Learn: blog.soldered.com</text>
</g>
</svg>
